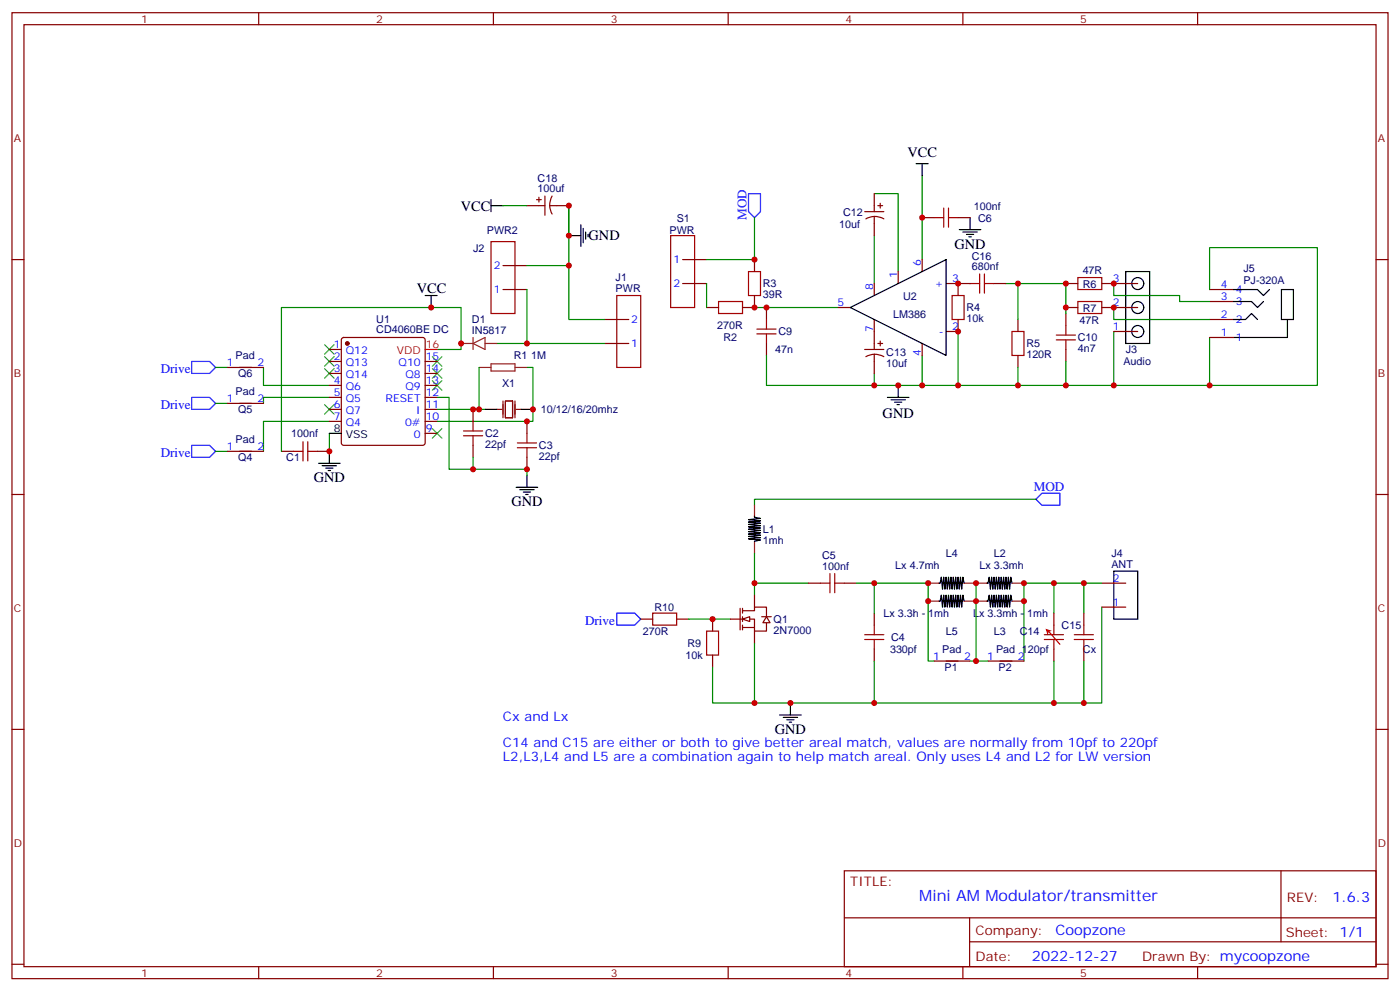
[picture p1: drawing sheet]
<svg xmlns="http://www.w3.org/2000/svg" width="412mm" height="292mm" viewBox="0 0 412 292" stroke-linecap="round" stroke-linejoin="round" font-family="sans-serif">
<g fill="none" stroke="#870000" stroke-width=".35">
<path d="M3.5 3.7h405.4v284.4h-405.4zM7.1 7.3h398.2v277.3h-398.2zM76.2 3.7v3.6M145.3 3.7v3.6M214.5 3.7v3.6M283.6 3.7v3.6M352.8 3.7v3.6M158 58.8h1.5M158.7 58.1v1.4M160.5 57.7v5.7M162.6 57.7l-.5 1.4-.2 1.4M257.5 57v5.3"/>
<path d="M259.3 59.8v1.4M3.5 76.4h3.6M148.2 78.2h7M155.2 60.5h5.3M161.9 60.5l.7 2.5M161.9 60.5h5.7M222.2 76.4v3.5M254.7 62.3h5.6M257.5 63.7l1.5 .2 1.3 .5M257.5 63.7l-2.4 .7M257.5 63.7v5.7M258.6 60.5h1.4"/>
<path d="M264.6 79.9v3.6M271.6 64.1h3.6M271.6 76.4v3.5M282.2 64.1h3.6M405.3 76.4h3.6M100.8 99.5l.4-.2h23.3l.5 .2 .2 .5v30.4l-.2 .5-.5 .2h-23.3l-.5-.2-.2-.5v-30.4zM148.2 85.2h7M178.2 94.1h7M222.2 87v3.5M225.8 90.5v3.6M246.9 90.5h3.6M257.5 83.5v3.5"/>
<path d="M257.5 94.1v8.8M278.7 83.5h7.1M282.2 94.1v3.5h-3.5M282.2 83.5v3.5M292.8 83.5h3.5M299.9 94.1v3.5M314 90.5h3.5M314 83.5h3.5M314 92.3v3.5M324.6 90.5h10.5M324.6 83.5h10.5M328.1 97.6h7"/>
<path d="M97 102.9h3.5M97 106.4h3.5M97 109.9h3.5M97 113.5h3.5M97 117h3.5M125.2 106.4h3.6M125.2 109.9h3.6M125.2 113.5h3.6M125.2 117h3.6M178.2 101.1h7M225.8 101.1v3.5M254.7 102.9h5.6"/>
<path d="M257.5 104.3l1.5 .2 1.3 .5M257.5 104.3l-2.4 .7M257.5 104.3v5.6M258.6 101.1h1.4M259.3 100.4v1.4M271.6 101.1v3.5M299.9 104.6v3.6M314 102.9v3.5M82.9 132.9h3.5M93.5 132.9h3.5M97 120.5h3.5M97 124h3.5"/>
<path d="M125.2 120.5h3.6M125.2 124h3.6M125.2 127.6h3.6M139.3 120.5v3.5M139.3 131.1v3.5M155.2 124v3.6M155.2 134.6v3.5M3.5 145.6h3.6M405.3 145.6h3.6M218 179.1v6.3M218.7 179.8h3.5v-1.1h3.6v2.8M218.7 179.1v1.4"/>
<path d="M222.2 175.2v3.5M238.1 171.7h3.6M248.7 171.7h3.5M324.6 178.7h7M324.6 171.7h7M188.7 182.2h3.6M199.3 182.2h3.5M209.9 182.2v3.6M209.9 192.8v3.6M215.2 182.2h7v3.6h3.6v-2.5M218.7 181.5v1.5M218.7 184v1.4"/>
<path d="M218.7 184.7h3.5M222.2 185.8v3.5M224.4 181.5h2.8M257.5 180.5v3.5M257.5 191.1v3.5M319.3 180.5v3.5M319.3 191.1v3.5M3.5 214.7h3.6M405.3 214.7h3.6M248.7 256.3h156.6v28.3h-156.6zM377.3 256.4v20.8M248.7 270.2h156.5"/>
<path d="M285.6 277.2h119.6M285.6 270.2v14.1M3.5 283.8h3.6M76.2 284.6v3.5M145.3 284.6v3.5M214.5 284.6v3.5M283.6 284.6v3.5M352.8 284.6v3.5M405.3 283.8h3.6"/>
</g>
<g fill="none" stroke="#a10000" stroke-width=".35">
<path d="M220.5 79.9h3.5v7.1h-3.5zM275.2 64.1h2.8M278 61.2v5.7M279.4 64.1h2.8M279.4 61.2v5.7M223 96.9h5.6M223 98.3h5.6M225.8 94.1v2.8M225.8 98.3v2.8M280.5 87h3.5v7.1h-3.5zM285.8 83.5h2.8M288.6 80.6v5.7"/>
<path d="M290 80.6v5.7M290 83.5h2.8M298.1 97.6h3.5v7h-3.5zM311.1 98.6h5.7M314 95.8v2.8M317.5 88.8h7.1v3.5h-7.1zM317.5 81.7h7.1v3.5h-7.1zM311.1 100h5.7M314 100v2.9M86.4 132.9h2.9M89.3 130v5.7M90.7 132.9h2.8"/>
<path d="M90.7 130v5.7M136.5 128.3h5.7M136.5 126.9h5.7M139.3 124v2.9M139.3 128.3v2.8M152.4 131.8h5.6M152.4 130.4h5.6M155.2 127.6v2.8M155.2 131.8v2.8M241.7 171.7h2.8M244.5 168.8v5.7M245.9 168.8v5.7"/>
<path d="M245.9 171.7h2.8M192.3 180.5h7v3.5h-7zM208.1 185.8h3.6v7h-3.6zM254.7 186.8h5.6M254.7 188.2h5.6M257.5 184v2.8M257.5 188.2v2.9M316.4 186.8h5.7M316.4 188.2h5.7M319.3 184v2.8M319.3 188.2v2.9"/>
</g>
<g fill="none" stroke="#000" stroke-width=".35">
<path d="M269.9 48.2h3.5M271.6 48.2v3.5M167.6 69.4h3.5M171.1 66.2v6.3M171.8 67.2v4.3M172.5 68.3v2.1M173.2 69v.7M282.6 67.6h6.3M283.6 68.3h4.3M284.7 69h2.1M285.4 69.7h.7M285.8 64.1v3.5"/>
<path d="M331.6 79.9h7.1v21.2h-7.1zM250.5 90.5l28.2-14.1v28.2zM261.4 117h6.4M262.5 117.7h4.2M263.5 118.4h2.1M264.2 119.1h.7M264.6 113.5v3.5M93.8 136.4h6.4M94.9 137.1h4.2M96 137.8h2.1M96.7 138.5h.7M97 132.9v3.5"/>
<path d="M97 127.6h3.5M142.9 120.5h3.5M153.5 120.5h3.5M155.2 139.9v3.5M152 143.4h6.4M153.1 144.1h4.2M154.2 144.9h2.1M154.9 145.6h.7M222.2 151.9v.4l1.8 .3-3.5 .4 3.5 .3-3.5 .4 3.5 .3-3.5 .4 3.5 .3-3.5 .4 3.5 .3-3.5 .4 3.5 .3-3.5 .4 3.5 .3-3.5 .4 3.5 .4-3.5 .3 3.5 .4-3.5 .3 3.5 .4-1.8 .3M290.7 171.7h.3l.4-1.8 .3 3.5 .4-3.5 .4 3.5 .3-3.5 .4 3.5 .3-3.5 .4 3.5 .3-3.5 .4 3.5 .3-3.5 .4 3.5 .3-3.5 .4 3.5 .3-3.5 .4 3.5 .3-3.5 .4 3.5 .3-3.5 .4 1.8M290.7 177h.3l.4-1.8 .3 3.5 .4-3.5 .4 3.5 .3-3.5 .4 3.5 .3-3.5 .4 3.5 .3-3.5 .4 3.5 .3-3.5 .4 3.5 .3-3.5 .4 3.5 .3-3.5 .4 3.5 .3-3.5 .4 3.5 .3-3.5 .4 1.8M328.1 168.1h7v14.1h-7z"/>
<path d="M229.7 210.5h6.3M230.7 211.2h4.2M231.8 211.9h2.1M232.5 212.6h.7M232.8 206.9v3.6"/>
<circle cx="335.1" cy="83.5" r="1.76"/>
<circle cx="335.1" cy="97.6" r="1.76"/>
<circle cx="335.1" cy="90.5" r="1.76"/>
</g>
<g fill="none" stroke="#008700" stroke-width=".35">
<path d="M257.5 57h7.1v22.9M271.6 51.7v24.7M167.6 60.5v33.6h10.6M257.5 69.4v14.1M222.2 90.5h24.7M282.2 97.6v15.9h-10.6v-8.9M296.3 83.5h3.6v10.6M299.9 83.5h14.1v8.8M328.1 97.6v15.9h-14.1M63.5 108.2h3.5M63.5 118.7h3.5M77.6 108.2v5.3h19.4"/>
<path d="M97 117h-19.4v1.7M128.8 102.9h7v-12.4h-52.9v42.4M128.8 117h3.5v21.1h7M141.1 108.2v12.3M155.2 108.2h1.8v15.8h-28.2M225.8 104.6v8.9h31.7M257.5 109.9v3.6h14.1M299.9 108.2v5.3h-17.7M314 106.4v7.1h-14.1M63.5 132.9h3.5M97 124h-19.4v8.9M97 127.6v5.3"/>
<path d="M128.8 120.5h14.1M139.3 134.6v3.5h15.9v1.8M305.2 147h-83v1.7M222.2 162.8v12.4M222.2 171.7h15.9M310.4 171.7v8.8M319.3 171.7v8.8M324.6 178.7v28.2h-114.7v-10.5M324.6 171.7h-23v22.9M202.8 182.2h12.4M222.2 189.3v17.6M310.4 194.6v12.3"/>
<path d="M319.3 194.6v12.3"/>
</g>
<path d="M148.2 118v5M148.9 118h2.1v5h-2.1zM151.7 118v5M146.4 120.5h1.4M152 120.5h1.5" fill="none" stroke="#870012" stroke-width=".35"/>
<path d="M141.1 108.2h3.5M144.6 107.1h7.1v2.1h-7.1zM151.7 108.2h3.5M222.2 148.7v3.6M222.2 159.3v3.5M287.5 171.7h3.5M287.5 177h3.5M298.1 171.7h3.5M298.1 177h3.5" fill="none" stroke="#8c2424" stroke-width=".35"/>
<path d="M220.5 57h3.5v5.3l-1.8 1.8-1.7-1.8zM56.4 106.4h5.3l1.8 1.8-1.8 1.7h-5.3zM56.4 117h5.3l1.8 1.7-1.8 1.8h-5.3zM56.4 131.1h5.3l1.8 1.8-1.8 1.7h-5.3zM305.2 147l1.7-1.8h5.3v3.5h-5.3zM181.7 180.5h5.3l1.7 1.7-1.7 1.8h-5.3z" fill="none" stroke="#00f" stroke-width=".35"/>
<g fill="none" stroke="#3c3" stroke-width=".35">
<path d="M95.6 101.5l2.8 2.8M95.6 105l2.8 2.8M95.6 108.5l2.8 2.8M95.6 119.1l2.8 2.8M98.4 101.5l-2.8 2.8M98.4 105l-2.8 2.8M98.4 108.5l-2.8 2.8M98.4 119.1l-2.8 2.8M127.4 112l2.8 2.9M127.4 108.5l2.8 2.8M127.4 105l2.8 2.8M130.2 112l-2.8 2.9"/>
<path d="M130.2 108.5l-2.8 2.8M130.2 105l-2.8 2.8M127.4 126.2l2.8 2.8M130.2 126.2l-2.8 2.8"/>
</g>
<path d="M144.6 71.1h7.1v21.2h-7.1zM181.7 87h7v21.2h-7z" fill="none" stroke="#900" stroke-width=".35"/>
<circle cx="102.3" cy="101.1" r=".53" fill="#870000" stroke="#870000" stroke-width=".35"/>
<path d="M125.2 102.9h3.6" fill="none" stroke="#f00" stroke-width=".35"/>
<g fill="#fff" stroke="#870000" stroke-width=".35">
<path d="M225.8 181.5l1 1.8h-2.1z"/>
<path d="M218.7 182.2l2.1-.7v1.5z"/>
</g>
<g fill="none" stroke="#008700" stroke-width=".35">
<path d="M148.2 60.5h7M155.2 78.2h12.4M167.6 60.5v8.9M222.2 64.1v12.3h-14.1M155.2 85.2v15.9h23M208.1 83.5v7M328.1 90.5v3.6h28.2M328.1 83.5v3.5h19.4v1.8h8.8M356.3 99.3v14.2h-28.2M356.3 85.2v-12.3h31.8v40.6h-31.8M146.4 101.1h8.8M252.2 171.7h21.2v22.9h1.8"/>
<path d="M257.5 171.7v8.8M287.5 171.7v22.9h-1.7M257.5 194.6v12.3M287.5 194.6h3.5"/>
</g>
<path d="M144.6 58.8v3.5M144.6 60.5h3.6M125.2 87h3.6M127 87v3.5M363.4 94.1h3.5l1.8-1.8 1.7 1.8M363.4 88.8h5.3l1.7 1.7 1.8-1.7M363.4 85.2h7l1.8 1.8 1.7-1.8M377.5 85.2h3.5v8.9h-3.5zM379.2 94.1v5.2h-15.8M276.6 171.7h.3l.4-1.8 .3 3.5 .4-3.5 .3 3.5 .4-3.5 .3 3.5 .4-3.5 .4 3.5 .3-3.5 .4 3.5 .3-3.5 .4 3.5 .3-3.5 .4 3.5 .3-3.5 .4 3.5 .3-3.5 .4 3.5 .3-3.5 .4 1.8M276.6 177h.3l.4-1.8 .3 3.5 .4-3.5 .3 3.5 .4-3.5 .3 3.5 .4-3.5 .4 3.5 .3-3.5 .4 3.5 .3-3.5 .4 3.5 .3-3.5 .4 3.5 .3-3.5 .4 3.5 .3-3.5 .4 3.5 .3-3.5 .4 1.8" fill="none" stroke="#000" stroke-width=".35"/>
<path d="M139.3 99.3v3.6M135.8 101.1h3.5M139.3 101.1l3.6-1.8v3.6zM142.9 101.1h3.5M273.4 171.7h3.5M273.4 177h3.5M284 171.7h3.5M284 177h3.5" fill="none" stroke="#8c2424" stroke-width=".35"/>
<path d="M201.1 76.4h7M201.1 83.5h7M208.1 90.5h3.6M218.7 90.5h3.5M356.3 99.3h7.1M356.3 94.1h7.1M356.3 88.8h7.1M356.3 85.2h7.1M310.4 180.5v3.5M310.4 191.1v3.5" fill="none" stroke="#870000" stroke-width=".35"/>
<path d="M197.6 69.4h7v21.1h-7z" fill="none" stroke="#900" stroke-width=".35"/>
<path d="M211.7 88.8h7v3.5h-7zM307.6 188.2h5.7M307.6 186.8h5.7M310.4 184v2.8M310.4 188.2v2.9" fill="none" stroke="#a10000" stroke-width=".35"/>
<path d="M308 185.1l1.8 .6-.9 .3-.3 .9z" fill="#c00"/>
<path d="M309 185.9l3.2 3.8" fill="none" stroke="#c00" stroke-width=".35"/>
<g fill="#c00">
<circle cx="139.3" cy="120.5" r=".88"/>
<circle cx="155.2" cy="124" r=".88"/>
<circle cx="141.1" cy="120.5" r=".88"/>
<circle cx="157" cy="120.5" r=".88"/>
<circle cx="97" cy="132.9" r=".88"/>
<circle cx="155.2" cy="138.1" r=".88"/>
<circle cx="139.3" cy="138.1" r=".88"/>
<circle cx="222.3" cy="171.7" r=".88"/>
<circle cx="232.8" cy="206.9" r=".88"/>
<circle cx="301.6" cy="171.7" r=".88"/>
<circle cx="310.4" cy="171.7" r=".88"/>
<circle cx="319.3" cy="171.7" r=".88"/>
<circle cx="310.4" cy="206.9" r=".88"/>
<circle cx="319.3" cy="206.9" r=".88"/>
<circle cx="222.3" cy="206.9" r=".88"/>
<circle cx="167.6" cy="69.4" r=".88"/>
<circle cx="314" cy="113.5" r=".88"/>
<circle cx="271.6" cy="64.1" r=".88"/>
<circle cx="264.6" cy="113.5" r=".88"/>
<circle cx="282.2" cy="97.6" r=".88"/>
<circle cx="282.2" cy="83.5" r=".88"/>
<circle cx="271.6" cy="113.5" r=".88"/>
<circle cx="282.2" cy="113.5" r=".88"/>
<circle cx="299.9" cy="83.5" r=".88"/>
<circle cx="299.9" cy="113.5" r=".88"/>
<circle cx="314" cy="90.5" r=".88"/>
<circle cx="314" cy="83.5" r=".88"/>
<circle cx="225.8" cy="90.5" r=".88"/>
<circle cx="257.5" cy="113.5" r=".88"/>
<circle cx="209.9" cy="182.2" r=".88"/>
<circle cx="167.6" cy="60.5" r=".88"/>
<circle cx="167.6" cy="78.2" r=".88"/>
<circle cx="155.2" cy="101.1" r=".88"/>
<circle cx="135.8" cy="101.1" r=".88"/>
<circle cx="328.1" cy="113.5" r=".88"/>
<circle cx="127" cy="90.5" r=".88"/>
<circle cx="356.3" cy="113.5" r=".88"/>
<circle cx="328.1" cy="90.5" r=".88"/>
<circle cx="328.1" cy="83.5" r=".88"/>
<circle cx="287.5" cy="171.7" r=".88"/>
<circle cx="287.5" cy="177" r=".88"/>
<circle cx="273.4" cy="171.7" r=".88"/>
<circle cx="257.5" cy="171.7" r=".88"/>
<circle cx="257.5" cy="206.9" r=".88"/>
<circle cx="222.3" cy="76.4" r=".88"/>
<circle cx="222.3" cy="90.5" r=".88"/>
<circle cx="273.4" cy="177" r=".88"/>
<circle cx="287.5" cy="194.6" r=".88"/>
<circle cx="301.6" cy="177" r=".88"/>
</g>
<path d="M67 118.7h10.6M67 108.2h10.6M67 132.9h10.6M275.2 194.6h10.6M291 194.6h10.6" fill="none" stroke="#870000" stroke-width=".35"/>
<text font-size="4.6" fill="#00f" x="270.8" y="265.4">Mini AM Modulator/transmitter</text>
<g font-size="4.2">
<text x="267.3" y="46.1">VCC</text>
<text x="135.8" y="62">VCC</text>
<text x="173.4" y="70.8">GND</text>
<text x="281.2" y="73.2">GND</text>
<text x="122.8" y="86.3">VCC</text>
<text x="260" y="123.1">GND</text>
<text x="92.4" y="142">GND</text>
<text x="150.6" y="149.1">GND</text>
<text x="228.2" y="216.1">GND</text>
</g>
<g font-size="4.2" fill="#00f">
<text x="392.5" y="265.6">1.6.3</text>
<text x="310.9" y="275.2">Coopzone</text>
<text x="304" y="283">2022-12-27</text>
</g>
<g font-size="3.9" fill="#00f">
<text x="219.9" y="64.7" transform="rotate(-90 219.9 64.7)">MOD</text>
<text x="47.4" y="109.9">Drive</text>
<text x="47.4" y="120.5">Drive</text>
<text x="47.4" y="134.6">Drive</text>
<text x="304.5" y="144.6">MOD</text>
<text x="172.3" y="184">Drive</text>
<text x="148.2" y="212.2">Cx and Lx</text>
<text x="148.2" y="220">C14 and C15 are either or both to give better areal match, values are normally from 10pf to 220pf</text>
<text x="148.2" y="223.9">L2,L3,L4 and L5 are a combination again to help match areal. Only uses L4 and L2 for LW version</text>
</g>
<g font-size="3.9" fill="#800">
<text x="250.5" y="260.9">TITLE:</text>
<text x="379.1" y="265.6">REV:</text>
<text x="287.4" y="275.1">Company:</text>
<text x="378.7" y="275.7">Sheet: 1/1</text>
<text x="287.4" y="282.8">Date:</text>
<text x="336.4" y="282.9">Drawn By: mycoopzone</text>
</g>
<g font-size="3.2" fill="#800">
<text x="41.6" y="6.7">1</text>
<text x="110.8" y="6.7">2</text>
<text x="179.9" y="6.7">3</text>
<text x="249.1" y="6.7">4</text>
<text x="318.2" y="6.7">5</text>
<text x="4.1" y="41.8">A</text>
<text x="405.9" y="41.8">A</text>
<text x="4.1" y="111">B</text>
<text x="405.9" y="111">B</text>
<text x="4.1" y="180.1">C</text>
<text x="405.9" y="180.1">C</text>
<text x="4.1" y="249.3">D</text>
<text x="405.9" y="249.3">D</text>
<text x="41.6" y="287.5">1</text>
<text x="110.8" y="287.5">2</text>
<text x="179.9" y="287.5">3</text>
<text x="249.1" y="287.5">4</text>
<text x="318.2" y="287.5">5</text>
</g>
<g font-size="3.2" fill="#000080">
<text x="158.4" y="53.5">C18</text>
<text x="158.4" y="56.7">100uf</text>
<text x="199.3" y="65.2">S1</text>
<text x="248.4" y="63.5">C12</text>
<text x="286.9" y="61.7">100nf</text>
<text x="288.1" y="65.2">C6</text>
<text x="143.4" y="68.8">PWR2</text>
<text x="197.2" y="68.8">PWR</text>
<text x="247.2" y="67">10uf</text>
<text x="139.4" y="74.1">J2</text>
<text x="286.3" y="76.5">C16</text>
<text x="181.4" y="82.8">J1</text>
<text x="286.3" y="79.6">680nf</text>
<text x="318.9" y="80.6">47R</text>
<text x="366.3" y="83.5">PJ-320A</text>
<text x="366.3" y="80.1">J5</text>
<text x="181.3" y="85.9">PWR</text>
<text x="224.7" y="87.7">39R</text>
<text x="224.7" y="84.6">R3</text>
<text x="266" y="88.2">U2</text>
<text x="318.9" y="84.6">R6</text>
<text x="110.8" y="95">U1</text>
<text x="139" y="95.2">D1</text>
<text x="263.1" y="93.5">LM386</text>
<text x="284.7" y="94.8">10k</text>
<text x="284.7" y="91.7">R4</text>
<text x="318" y="95.2">47R</text>
<text x="318.9" y="91.7">R7</text>
<text x="110.8" y="98.2">CD4060BE DC</text>
<text x="139" y="98.3">IN5817</text>
<text x="211.3" y="97">270R</text>
<text x="213.1" y="100.5">R2</text>
<text x="229.3" y="98.7">C9</text>
<text x="317.5" y="100.5">C10</text>
<text x="69.4" y="105.8">Pad</text>
<text x="151.4" y="105.8">R1</text>
<text x="156.5" y="105.8">1M</text>
<text x="228.3" y="104">47n</text>
<text x="261.1" y="104.9">C13</text>
<text x="302.3" y="105.3">120R</text>
<text x="302.3" y="102.2">R5</text>
<text x="317.5" y="103.6">4n7</text>
<text x="330.9" y="107.6">Audio</text>
<text x="331.6" y="104">J3</text>
<text x="70.1" y="111.1">Q6</text>
<text x="147.9" y="113.9">X1</text>
<text x="261.1" y="108.1">10uf</text>
<text x="69.4" y="116.4">Pad</text>
<text x="70.1" y="121.7">Q5</text>
<text x="159.3" y="121.6">10/12/16/20mhz</text>
<text x="69.4" y="130.5">Pad</text>
<text x="85.8" y="128.7">100nf</text>
<text x="142.9" y="131.8">22pf</text>
<text x="142.9" y="128.7">C2</text>
<text x="70.1" y="135.8">Q4</text>
<text x="84.3" y="135.8">C1</text>
<text x="158.7" y="135.3">22pf</text>
<text x="158.7" y="132.2">C3</text>
<text x="224.7" y="160">1mh</text>
<text x="224.7" y="157">L1</text>
<text x="242.2" y="167.8">100nf</text>
<text x="242.2" y="164.7">C5</text>
<text x="263.7" y="167.5">Lx 4.7mh</text>
<text x="278.6" y="163.9">L4</text>
<text x="288.5" y="167.5">Lx 3.3mh</text>
<text x="292.7" y="164">L2</text>
<text x="327.4" y="167.1">ANT</text>
<text x="327.4" y="163.9">J4</text>
<text x="192.8" y="179.9">R10</text>
<text x="227.9" y="183.4">Q1</text>
<text x="260.2" y="181.6">Lx 3.3h - 1mh</text>
<text x="286.7" y="181.6">Lx 3.3mh - 1mh</text>
<text x="312.7" y="185.2">C15</text>
<text x="189.4" y="186.9">270R</text>
<text x="202.5" y="190.4">R9</text>
<text x="227.9" y="186.5">2N7000</text>
<text x="262.5" y="188.7">C4</text>
<text x="278.6" y="186.8">L5</text>
<text x="292.7" y="186.8">L3</text>
<text x="300.4" y="186.8">C14</text>
<text x="202" y="194">10k</text>
<text x="262.2" y="192.2">330pf</text>
<text x="277.5" y="192.2">Pad</text>
<text x="278.3" y="197.5">P1</text>
<text x="293.4" y="192.2">Pad 120pf</text>
<text x="294.1" y="197.5">P2</text>
<text x="319" y="192.2">Cx</text>
</g>
<g font-size="3.2" fill="#00f">
<text x="198.4" y="77.5">1</text>
<text x="145.4" y="79.2">2</text>
<text x="264.2" y="81.7" transform="rotate(-90 264.2 81.7)">1</text>
<text x="271.3" y="78.2" transform="rotate(-90 271.3 78.2)">6</text>
<text x="280.5" y="83.1">3</text>
<text x="327.8" y="83.1">3</text>
<text x="145.4" y="86.3">1</text>
<text x="198.4" y="84.5">2</text>
<text x="257.2" y="85.2" transform="rotate(-90 257.2 85.2)">8</text>
<text x="275.4" y="84.5">+</text>
<text x="359.6" y="88.4">3</text>
<text x="359.6" y="84.9">4</text>
<text x="364.1" y="89.8">3</text>
<text x="364.1" y="86.3">4</text>
<text x="185.9" y="95.1">2</text>
<text x="246.7" y="90.2">5</text>
<text x="327.8" y="90.2">2</text>
<text x="359.6" y="93.7">2</text>
<text x="364.1" y="95.1">2</text>
<text x="257.2" y="97.8" transform="rotate(-90 257.2 97.8)">7</text>
<text x="276.5" y="98.6">-</text>
<text x="280.5" y="97.2">2</text>
<text x="327.8" y="97.2">1</text>
<text x="359.6" y="99">1</text>
<text x="364.1" y="100.4">1</text>
<text x="66.8" y="107.8">1</text>
<text x="75.8" y="107.8">2</text>
<text x="98.4" y="102.5">1</text>
<text x="98.4" y="106">2</text>
<text x="101.8" y="104.3">Q12</text>
<text x="101.8" y="107.8">Q13</text>
<text x="117.4" y="107.8">Q10</text>
<text x="125.4" y="106">15</text>
<text x="185.9" y="102.2">1</text>
<text x="271.3" y="104.9" transform="rotate(-90 271.3 104.9)">4</text>
<text x="98.4" y="109.6">3</text>
<text x="98.4" y="113.1">4</text>
<text x="101.8" y="111.3">Q14</text>
<text x="119.4" y="111.3">Q8</text>
<text x="125.4" y="113.1">13</text>
<text x="125.4" y="109.6">14</text>
<text x="66.8" y="118.4">1</text>
<text x="75.8" y="118.4">2</text>
<text x="98.4" y="116.6">5</text>
<text x="101.8" y="114.9">Q6</text>
<text x="101.8" y="118.4">Q5</text>
<text x="113.6" y="118.4">RESET</text>
<text x="119.4" y="114.9">Q9</text>
<text x="125.4" y="116.6">12</text>
<text x="98.4" y="120.2">6</text>
<text x="98.4" y="123.7">7</text>
<text x="101.8" y="121.9">Q7</text>
<text x="101.8" y="125.4">Q4</text>
<text x="119.3" y="125.4">0#</text>
<text x="122.6" y="121.9">I</text>
<text x="125.4" y="123.7">10</text>
<text x="125.4" y="120.2">11</text>
<text x="121.9" y="129">0</text>
<text x="125.4" y="127.2">9</text>
<text x="66.8" y="132.5">1</text>
<text x="75.8" y="132.5">2</text>
<text x="327.8" y="171.3">2</text>
<text x="327.8" y="178.4">1</text>
<text x="274.9" y="194.2">1</text>
<text x="284" y="194.2">2</text>
<text x="290.8" y="194.2">1</text>
<text x="299.9" y="194.2">2</text>
</g>
<g font-size="3.2" fill="#f00">
<text x="116.9" y="104.3">VDD</text>
<text x="125.4" y="102.5">16</text>
</g>
<g font-size="3.2">
<text x="98.4" y="127.2">8</text>
<text x="101.8" y="129">VSS</text>
</g>
</svg>
